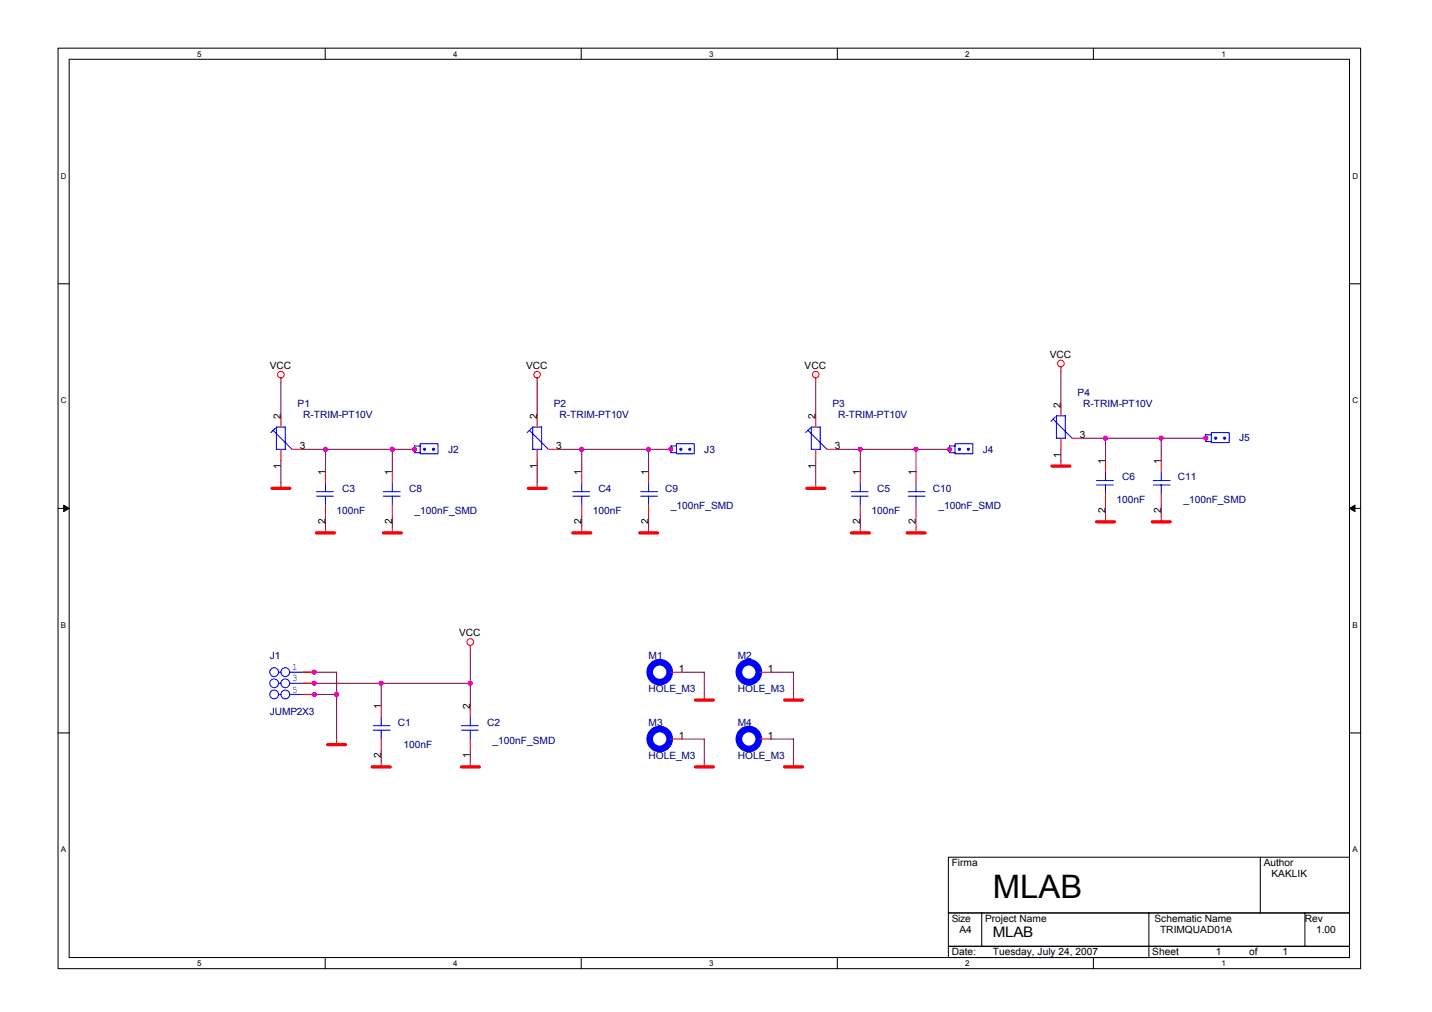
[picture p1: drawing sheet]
<svg xmlns="http://www.w3.org/2000/svg" width="297mm" height="210mm" viewBox="0 0 297 210" stroke-linecap="round" stroke-linejoin="round" font-family="sans-serif">
<path d="M12 10h270.2v190.9h-270.2zM14.3 12.3h265.6v186.3h-265.6z" fill="none" stroke="#000" stroke-width=".21"/>
<g fill="#fff">
<path d="M40.9 10.2h.9v1.9h-.9z"/>
<path d="M40.9 198.9h.9v1.8h-.9z"/>
</g>
<path d="M67.5 10v2.3M67.5 198.6v2.3" fill="none" stroke="#000" stroke-width=".21"/>
<g fill="#fff">
<path d="M94 10.2h.9v1.9h-.9z"/>
<path d="M94 198.9h.9v1.8h-.9z"/>
</g>
<path d="M120.6 10v2.3M120.6 198.6v2.3" fill="none" stroke="#000" stroke-width=".21"/>
<g fill="#fff">
<path d="M147.1 10.2h.9v1.9h-.9z"/>
<path d="M147.1 198.9h.9v1.8h-.9z"/>
</g>
<path d="M173.7 10v2.3M173.7 198.6v2.3" fill="none" stroke="#000" stroke-width=".21"/>
<g fill="#fff">
<path d="M200.2 10.2h.9v1.9h-.9z"/>
<path d="M200.2 198.9h.9v1.8h-.9z"/>
</g>
<path d="M226.8 10v2.3M226.8 198.6v2.3" fill="none" stroke="#000" stroke-width=".21"/>
<g fill="#fff">
<path d="M253.3 10.2h1v1.9h-1z"/>
<path d="M253.3 198.9h1v1.8h-1z"/>
<path d="M12.6 35.6h1.2v1.8h-1.2z"/>
<path d="M280.5 35.6h1.2v1.8h-1.2z"/>
<path d="M12.6 82.1h1.2v1.9h-1.2z"/>
<path d="M280.5 82.1h1.2v1.9h-1.2z"/>
</g>
<path d="M12 58.9h2.3M279.9 58.9h2.3" fill="none" stroke="#000" stroke-width=".21"/>
<g fill="#fff">
<path d="M12.6 128.7h1.1v1.9h-1.1z"/>
<path d="M280.5 128.7h1.1v1.9h-1.1z"/>
</g>
<path d="M12 105.5h2.3M279.9 105.5h2.3" fill="none" stroke="#000" stroke-width=".21"/>
<path d="M13.2 104.8l1.1 .7-1.1 .6zM279.9 105.5l1.2-.7v1.3z" fill="#000" stroke="#000" stroke-width=".21"/>
<g fill="#fff">
<path d="M12.6 175.3h1.1v1.8h-1.1z"/>
<path d="M280.5 175.3h1.1v1.8h-1.1z"/>
</g>
<path d="M12 152h2.3M279.9 152h2.3M196.7 177.8h83.2v11.6h-83.2zM261.4 177.8v11.6M196.7 189.4h83.2v6.9h-83.2zM196.7 196.3h83.2v2.3h-83.2zM203.6 189.4v6.9M238.3 189.4v9.2M270.7 189.4v6.9" fill="none" stroke="#000" stroke-width=".21"/>
<g fill="none" stroke="#f00" stroke-width=".21">
<path d="M58.3 78.4v.9M111.4 78.4v.9M169.2 78.4v.9M220.1 76.1v.9M58.3 86.3v2.3M58.3 93.2v2.3M60.6 93.2h2.3M67.5 97.8v2.3M81.4 97.8v2.3M86 93.2h.1M111.4 86.3v2.3M111.4 93.2v2.3"/>
<path d="M113.7 93.2h2.4M120.7 97.8v2.3M134.5 97.8v2.3M139.2 93.2h.1M169.2 86.3v2.3M169.2 93.2v2.3M171.5 93.2h2.3M178.5 97.8v2.3M190 97.8v2.3M197 93.2h.1M220.1 83.9v2.4M220.1 90.9v2.3"/>
<path d="M220.1 95.5v1.2M222.4 90.9h2.3M229.3 95.5v2.3M240.9 95.5v2.3M250.1 90.9h.1M58.3 100.1v1.2M67.5 104.8v2.3M67.5 109.4v1.2M81.4 104.8v2.3M81.4 109.4v1.2M111.4 100.1v1.2M120.7 104.8v2.3"/>
<path d="M120.7 109.4v1.2M134.5 104.8v2.3M134.5 109.4v1.2M169.2 100.1v1.2M178.5 104.8v2.3M178.5 109.4v1.2M190 104.8v2.3M190 109.4v1.2M229.3 102.4v2.4M229.3 107.1v1.1M240.9 102.4v2.4M240.9 107.1v1.1"/>
<path d="M62.9 139.4h2.3M97.6 133.9v.9M139.2 139.4h2.3M157.6 139.4h2.4M62.9 141.7h2.3M62.9 144h2.3M69.8 153.3v1.2M79.1 146.4v2.3M79.1 153.3v2.3M79.1 157.9v1.2M97.6 146.4v2.3M97.6 153.3v2.3"/>
<path d="M97.6 157.9v1.2M139.2 153.3h2.3M146.1 144v1.2M146.1 157.9v1.2M157.6 153.3h2.4M164.6 144v1.2M164.6 157.9v1.2"/>
<circle cx="58.3" cy="77.7" r=".69"/>
<circle cx="111.4" cy="77.7" r=".68"/>
<circle cx="169.2" cy="77.7" r=".68"/>
<circle cx="220.1" cy="75.4" r=".69"/>
<circle cx="97.5" cy="133.2" r=".69"/>
</g>
<g fill="none" stroke="#f00" stroke-width=".68">
<path d="M218.2 96.7h3.7M56.4 101.3h3.7M65.7 110.5h3.7M79.5 110.5h3.7M109.6 101.3h3.7M118.8 110.5h3.8M132.7 110.5h3.7M167.4 101.3h3.7M176.6 110.5h3.7M188.2 110.5h3.7M227.5 108.2h3.7M239 108.2h3.7"/>
<path d="M68 154.5h3.7M77.2 159.1h3.7M95.7 159.1h3.7M144.2 159.1h3.8M144.2 145.2h3.8M162.7 159.1h3.8M162.7 145.2h3.8"/>
</g>
<g fill="none" stroke="#00f" stroke-width=".21">
<path d="M56.6 89.2l4 4M57.1 88.8l-.9 .9M57.3 88.6h1.9v4.6h-1.9M57.3 88.6v4.6M86 92.5v1.4h1.2M86 92.5h1.2M87.2 92h3.7v2.1h-3.7zM109.8 89.2l3.9 4M110.3 88.8l-1 .9M110.5 93.2h1.8v-4.6h-1.8v4.6M139.2 92.5h1.1M139.2 92.5v1.4h1.1"/>
<path d="M140.3 92h3.7v2.1h-3.7zM167.6 89.2l3.9 4M168.1 88.8l-1 .9M168.3 93.2h1.8v-4.6h-1.8v4.6M197 92.5h1.1M197 92.5v1.4h1.1M198.1 92h3.7v2.1h-3.7zM218.4 86.9l4 4M218.9 86.5l-.9 .9M219.1 86.3l1.9-.1v4.7h-1.9M219.1 86.3v4.6M227.5 99.7h3.4"/>
<path d="M229.3 97.8v1.9M239.2 99.7h3.5M240.9 97.8v1.9M251.3 89.7h3.7v2.1h-3.7zM251.3 90.2h-1.2v1.4h1.2M65.7 102h3.4M65.7 102.9h3.4M67.5 100.1v1.9M67.5 102.9v1.9M79.5 102h3.5M79.5 102.9h3.5M81.4 100.1v1.9"/>
<path d="M81.4 102.9v1.9M118.8 102h3.5M118.8 102.9h3.5M120.7 100.1v1.9M120.7 102.9v1.9M132.9 102h3.5M132.9 102.9h3.5M134.5 100.1v1.9M134.5 102.9v1.9M176.6 102h3.5M176.6 102.9h3.5M178.5 100.1v1.9"/>
<path d="M178.5 102.9v1.9M188.4 102h3.5M188.4 102.9h3.5M190 100.1v1.9M190 102.9v1.9M227.5 100.6h3.4M229.3 100.6v1.9M239.2 100.6h3.5M240.9 100.6v1.9M57.8 139.4h.5M60.1 139.4h2.8M138.9 139.4h.3"/>
<path d="M157.4 139.4h.2M57.8 141.7h.5M57.8 144h.5M60.1 141.7h2.8M60.1 144h2.8M77.4 151.4h3.5M77.4 150.5h3.5M79.1 148.7v1.8M79.1 151.4v1.9M95.7 151.4h3.5M95.7 150.5h3.5M97.6 148.7v1.8"/>
<path d="M97.6 151.4v1.9M138.9 153.3h.3M157.4 153.3h.2"/>
<circle cx="56.9" cy="139.4" r=".91"/>
<circle cx="59.2" cy="139.4" r=".91"/>
<circle cx="56.9" cy="141.7" r=".91"/>
<circle cx="56.9" cy="144" r=".91"/>
<circle cx="59.2" cy="141.7" r=".91"/>
<circle cx="59.2" cy="144" r=".91"/>
</g>
<g fill="#00f" stroke="#00f" stroke-width=".21">
<path d="M87.9 93h.3v.3h-.3z" fill-rule="evenodd"/>
<path d="M142.9 93h.3v.3h-.3z" fill-rule="evenodd"/>
<path d="M200.7 93h.3v.3h-.3z" fill-rule="evenodd"/>
<circle cx="89.9" cy="93.2" r=".22"/>
<circle cx="141.2" cy="93.2" r=".22"/>
<circle cx="199" cy="93.2" r=".22"/>
<circle cx="252.2" cy="90.9" r=".22"/>
<circle cx="254" cy="90.9" r=".22"/>
</g>
<g fill="none" stroke="#00f" stroke-width="1.4">
<circle cx="136.8" cy="139.4" r="2.07"/>
<circle cx="155.3" cy="139.4" r="2.07"/>
<circle cx="136.8" cy="153.3" r="2.07"/>
<circle cx="155.3" cy="153.3" r="2.07"/>
</g>
<g fill="none" stroke="#800040" stroke-width=".21">
<path d="M58.3 79.3v7M111.4 79.3v7M169.2 79.3v7M220.1 77v7M58.3 95.5v4.7M62.9 93.2h23.1M67.5 93.2v4.6M81.4 93.2v4.6M111.4 95.5v4.7M116.1 93.2h23.1M120.7 93.2v4.6M134.5 93.2v4.6"/>
<path d="M169.2 95.5v4.7M173.8 93.2h23.2M178.5 93.2v4.6M190 93.2v4.6M220.1 93.2v2.3M224.7 90.9h25.4M229.3 90.9v4.6M240.9 90.9v4.6M67.5 107.1v2.3M81.4 107.1v2.3M120.7 107.1v2.3M134.5 107.1v2.3"/>
<path d="M178.5 107.1v2.3M190 107.1v2.3M229.3 104.8v2.3M240.9 104.8v2.3M65.2 139.4h4.6M69.8 139.4v13.9M97.6 134.8v11.6M141.5 139.4h4.6M146.1 139.4v4.7M160 139.4h4.6v4.7M65.2 141.7h32.4M65.2 144h4.6"/>
<path d="M79.1 141.7v4.7M79.1 155.6v2.3M97.6 155.6v2.3M141.5 153.3h4.6M146.1 153.3v4.6M160 153.3h4.6v4.6"/>
</g>
<g fill="#f0f" stroke="#f0f" stroke-width=".21">
<circle cx="65.2" cy="141.7" r=".45"/>
<circle cx="79" cy="141.7" r=".45"/>
<circle cx="97.5" cy="141.7" r=".46"/>
<circle cx="65.2" cy="139.4" r=".45"/>
<circle cx="69.8" cy="144" r=".45"/>
<circle cx="65.2" cy="144" r=".45"/>
<circle cx="67.5" cy="93.2" r=".45"/>
<circle cx="120.7" cy="93.2" r=".46"/>
<circle cx="134.5" cy="93.2" r=".45"/>
<circle cx="178.4" cy="93.2" r=".46"/>
<circle cx="229.3" cy="90.9" r=".45"/>
<circle cx="81.4" cy="93.2" r=".46"/>
<circle cx="86" cy="93.2" r=".46"/>
<circle cx="190" cy="93.2" r=".46"/>
<circle cx="196.9" cy="93.2" r=".46"/>
<circle cx="139.2" cy="93.2" r=".46"/>
<circle cx="240.8" cy="90.9" r=".45"/>
<circle cx="250.1" cy="90.9" r=".45"/>
</g>
<text font-size="6.7" x="206" y="186.2">MLAB</text>
<text font-size="3" x="206" y="194.4">MLAB</text>
<g font-size="2.1">
<text x="56" y="76.5">VCC</text>
<text x="109.1" y="76.5">VCC</text>
<text x="166.9" y="76.5">VCC</text>
<text x="217.8" y="74.2">VCC</text>
<text x="58.2" y="87" transform="rotate(-90 58.2 87)">2</text>
<text x="111.4" y="87" transform="rotate(-90 111.4 87)">2</text>
<text x="169.2" y="87" transform="rotate(-90 169.2 87)">2</text>
<text x="220" y="84.6" transform="rotate(-90 220 84.6)">2</text>
<text x="62.2" y="93.2">3</text>
<text x="115.4" y="93.2">3</text>
<text x="173.1" y="93.2">3</text>
<text x="220" y="94.9" transform="rotate(-90 220 94.9)">1</text>
<text x="224" y="90.9">3</text>
<text x="58.2" y="97.2" transform="rotate(-90 58.2 97.2)">1</text>
<text x="67.5" y="98.5" transform="rotate(-90 67.5 98.5)">1</text>
<text x="81.4" y="98.5" transform="rotate(-90 81.4 98.5)">1</text>
<text x="111.4" y="97.2" transform="rotate(-90 111.4 97.2)">1</text>
<text x="120.6" y="98.5" transform="rotate(-90 120.6 98.5)">1</text>
<text x="134.5" y="98.5" transform="rotate(-90 134.5 98.5)">1</text>
<text x="169.2" y="97.2" transform="rotate(-90 169.2 97.2)">1</text>
<text x="178.4" y="98.5" transform="rotate(-90 178.4 98.5)">1</text>
<text x="190" y="98.5" transform="rotate(-90 190 98.5)">1</text>
<text x="229.3" y="96.2" transform="rotate(-90 229.3 96.2)">1</text>
<text x="240.9" y="96.2" transform="rotate(-90 240.9 96.2)">1</text>
<text x="229.3" y="106.5" transform="rotate(-90 229.3 106.5)">2</text>
<text x="240.9" y="106.5" transform="rotate(-90 240.9 106.5)">2</text>
<text x="67.5" y="108.8" transform="rotate(-90 67.5 108.8)">2</text>
<text x="81.4" y="108.8" transform="rotate(-90 81.4 108.8)">2</text>
<text x="120.6" y="108.8" transform="rotate(-90 120.6 108.8)">2</text>
<text x="134.5" y="108.8" transform="rotate(-90 134.5 108.8)">2</text>
<text x="178.4" y="108.8" transform="rotate(-90 178.4 108.8)">2</text>
<text x="190" y="108.8" transform="rotate(-90 190 108.8)">2</text>
<text x="95.2" y="132">VCC</text>
<text x="140.8" y="139.4">1</text>
<text x="159.3" y="139.4">1</text>
<text x="79.1" y="147.1" transform="rotate(-90 79.1 147.1)">1</text>
<text x="97.5" y="147.1" transform="rotate(-90 97.5 147.1)">2</text>
<text x="140.8" y="153.3">1</text>
<text x="159.3" y="153.3">1</text>
<text x="79.1" y="157.3" transform="rotate(-90 79.1 157.3)">2</text>
<text x="97.5" y="157.3" transform="rotate(-90 97.5 157.3)">1</text>
<text x="197.4" y="179.6">Firma</text>
<text x="262.1" y="179.6">Author</text>
<text x="263.8" y="181.9">KAKLIK</text>
<text x="197.4" y="191.2">Size</text>
<text x="204.3" y="191.2">Project Name</text>
<text x="239.5" y="191.2">Schematic Name</text>
<text x="270.7" y="191.2">Rev</text>
<text x="199" y="193.5">A4</text>
<text x="240.6" y="193.5">TRIMQUAD01A</text>
<text x="273" y="193.5">1.00</text>
<text x="197.4" y="198.1">Date:</text>
<text x="206" y="198.1">Tuesday, July 24, 2007</text>
<text x="239" y="198.1">Sheet</text>
<text x="252.2" y="198.1">1</text>
<text x="259.1" y="198.1">of</text>
<text x="266.1" y="198.1">1</text>
</g>
<g font-size="2.1" fill="#000080">
<text x="223.5" y="82.1">P4</text>
<text x="61.7" y="84.4">P1</text>
<text x="62.9" y="86.7">R-TRIM-PT10V</text>
<text x="114.9" y="84.4">P2</text>
<text x="116.1" y="86.7">R-TRIM-PT10V</text>
<text x="172.7" y="84.4">P3</text>
<text x="173.8" y="86.7">R-TRIM-PT10V</text>
<text x="224.7" y="84.4">R-TRIM-PT10V</text>
<text x="92.9" y="93.9">J2</text>
<text x="146.1" y="93.9">J3</text>
<text x="203.9" y="93.9">J4</text>
<text x="257" y="91.6">J5</text>
<text x="71" y="102">C3</text>
<text x="84.9" y="102">C8</text>
<text x="124.1" y="102">C4</text>
<text x="138" y="102">C9</text>
<text x="181.9" y="102">C5</text>
<text x="193.5" y="102">C10</text>
<text x="232.8" y="99.7">C6</text>
<text x="244.3" y="99.7">C11</text>
<text x="69.8" y="106.6">100nF</text>
<text x="86" y="106.6">_100nF_SMD</text>
<text x="123" y="106.6">100nF</text>
<text x="139.2" y="105.7">_100nF_SMD</text>
<text x="180.8" y="106.6">100nF</text>
<text x="194.6" y="105.7">_100nF_SMD</text>
<text x="231.6" y="104.3">100nF</text>
<text x="245.5" y="104.3">_100nF_SMD</text>
<text x="56" y="136.7">J1</text>
<text x="134.5" y="136.7">M1</text>
<text x="153" y="136.7">M2</text>
<text x="134.5" y="143.6">HOLE_M3</text>
<text x="153" y="143.6">HOLE_M3</text>
<text x="56" y="148.2">JUMP2X3</text>
<text x="82.5" y="150.5">C1</text>
<text x="83.7" y="155.1">100nF</text>
<text x="101" y="150.5">C2</text>
<text x="102.2" y="154.2">_100nF_SMD</text>
<text x="134.5" y="150.5">M3</text>
<text x="153" y="150.5">M4</text>
<text x="134.5" y="157.4">HOLE_M3</text>
<text x="153" y="157.4">HOLE_M3</text>
</g>
<g font-size="2.1" fill="#00f">
<text x="60.6" y="139">1</text>
<text x="60.6" y="141.3">3</text>
<text x="60.6" y="143.6">5</text>
</g>
<g font-size="1.6">
<text x="40.9" y="11.7">5</text>
<text x="94" y="11.7">4</text>
<text x="147.1" y="11.7">3</text>
<text x="200.2" y="11.7">2</text>
<text x="253.3" y="11.7">1</text>
<text x="12.6" y="37.1">D</text>
<text x="280.5" y="37.1">D</text>
<text x="12.6" y="83.6">C</text>
<text x="280.5" y="83.6">C</text>
<text x="12.6" y="130.2">B</text>
<text x="280.5" y="130.2">B</text>
<text x="12.6" y="176.8">A</text>
<text x="280.5" y="176.8">A</text>
<text x="40.9" y="200.3">5</text>
<text x="94" y="200.3">4</text>
<text x="147.1" y="200.3">3</text>
<text x="200.2" y="200.3">2</text>
<text x="253.3" y="200.3">1</text>
</g>
</svg>
